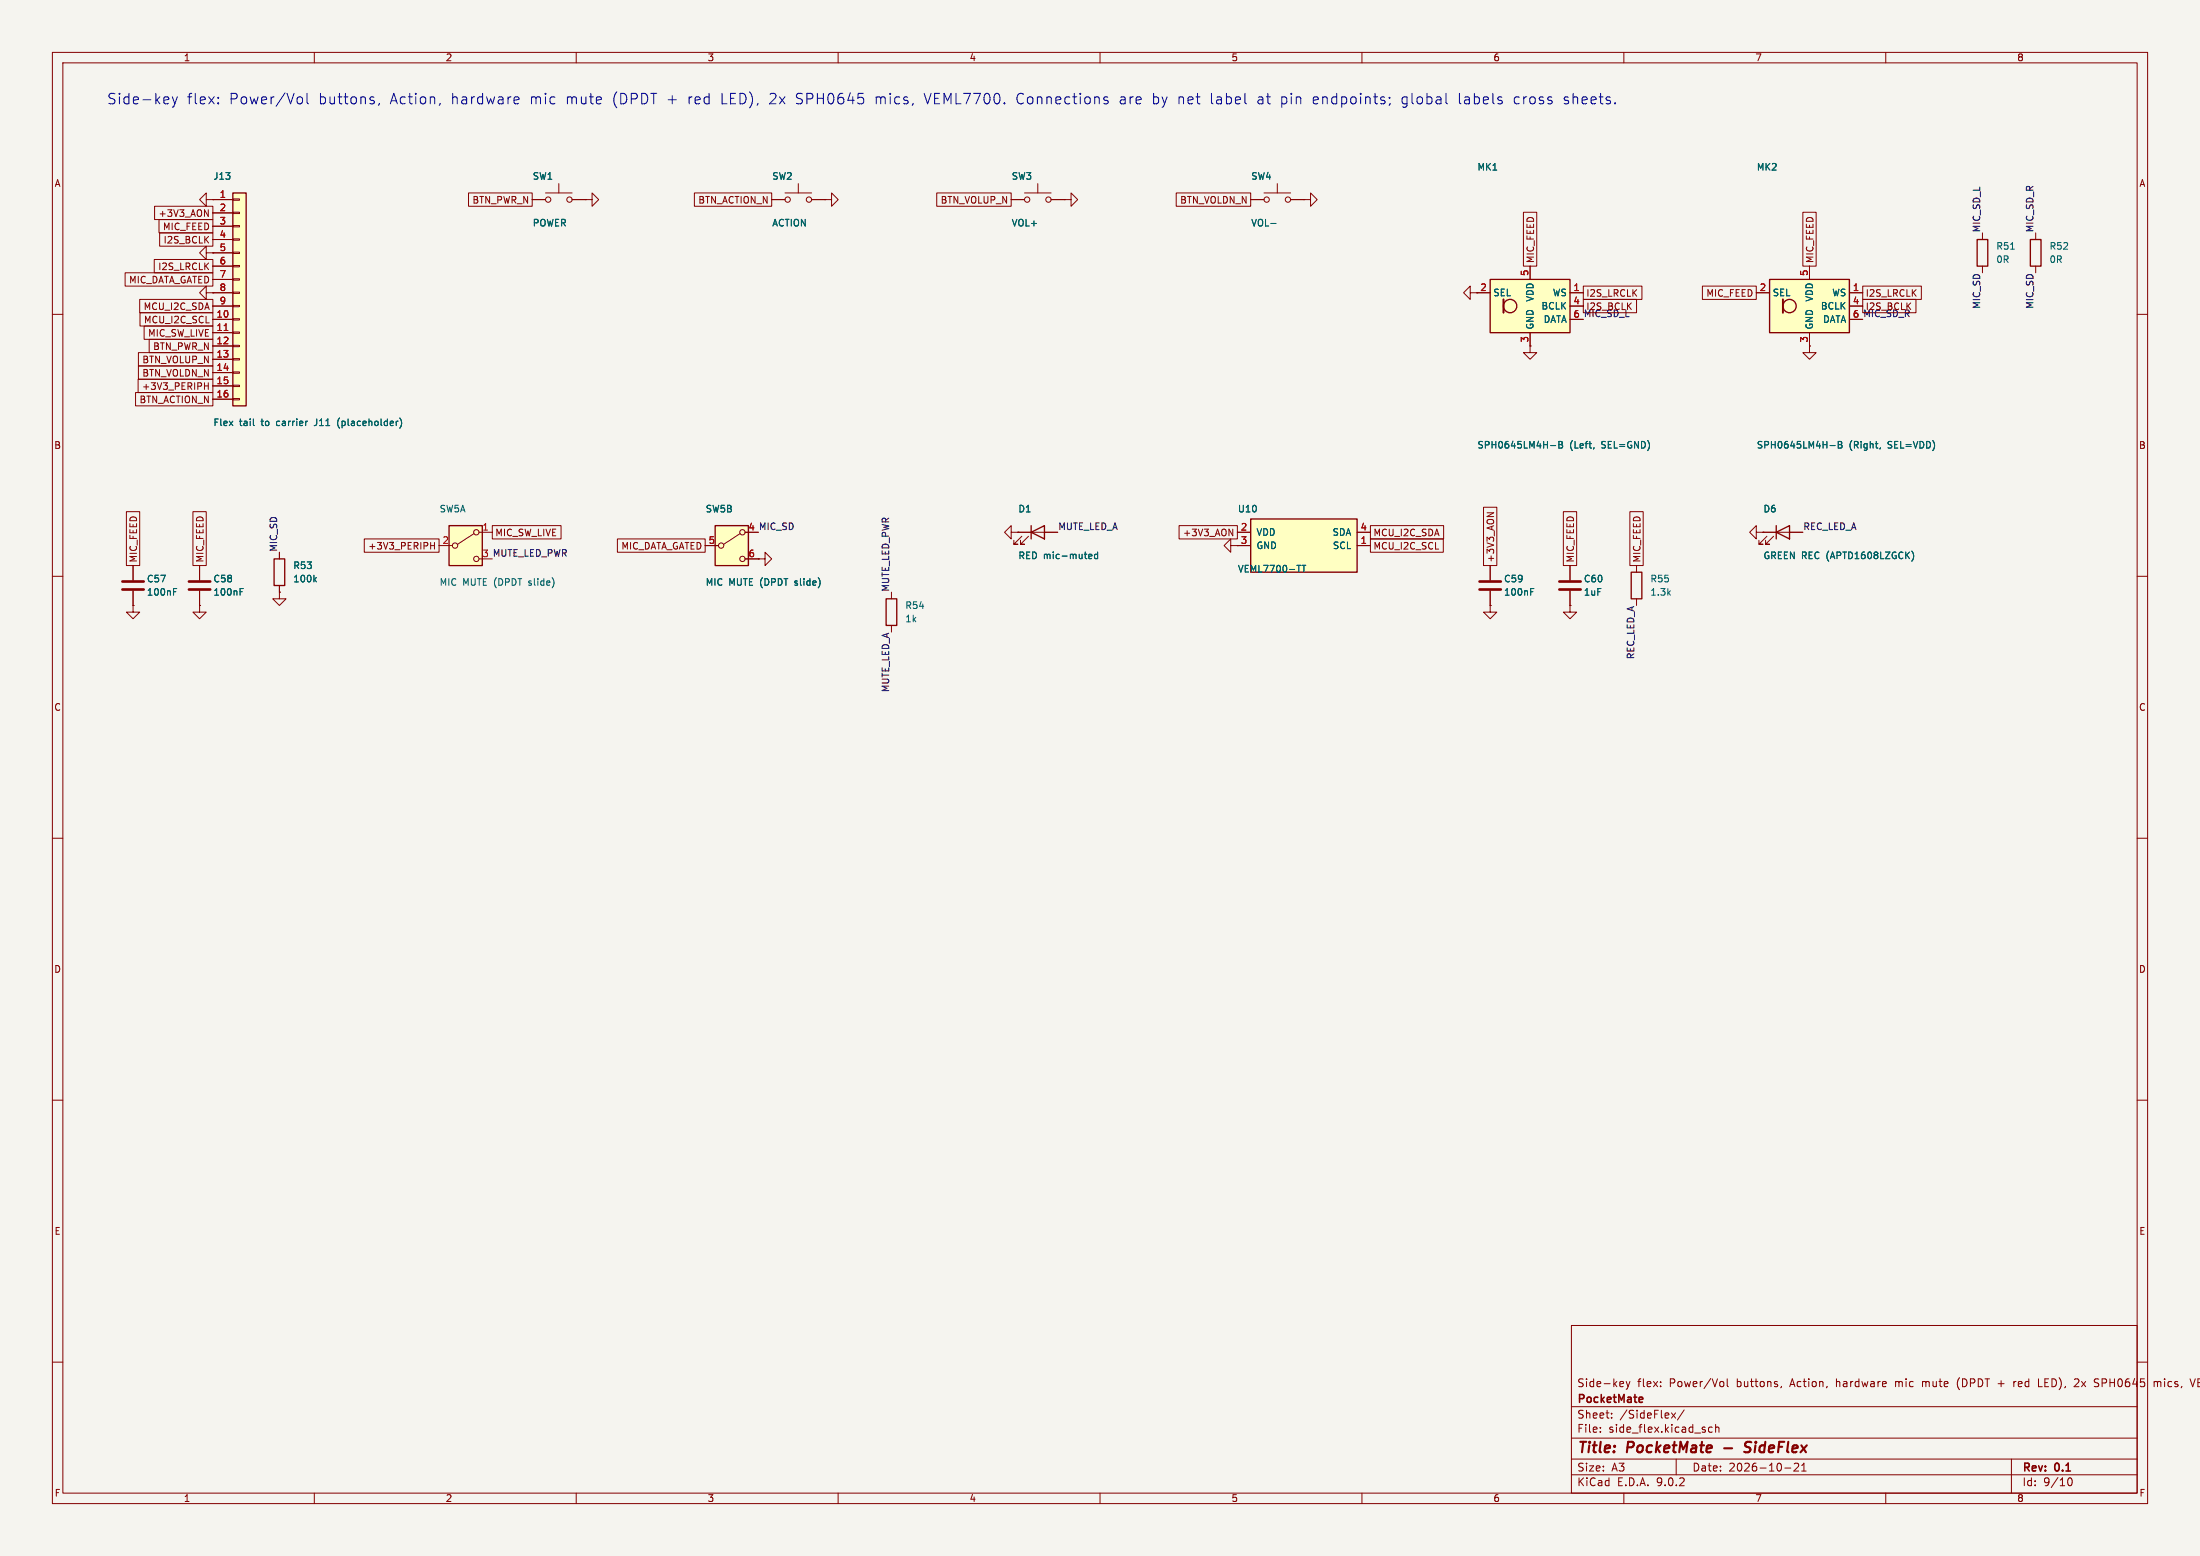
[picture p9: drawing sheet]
<svg xmlns="http://www.w3.org/2000/svg" width="420mm" height="297mm" viewBox="0 0 420 297" stroke-linecap="round" stroke-linejoin="round" font-family="sans-serif">
<path d="M0 0h420v297h-420z" fill="#f5f4ef" stroke="#f5f4ef" stroke-width=".19"/>
<g fill="none" stroke="#840000" stroke-width=".19">
<path d="M10 10h400v277h-400zM12 12h396v273h-396zM60 10v2M110 10v2M160 10v2M210 10v2M260 10v2M310 10v2M360 10v2M101.6 38.1h2.5M104.1 36.8h5.1M106.7 35.1v1.7"/>
<path d="M109.2 38.1h2.6M378.5 44.5v1.2M378.5 50.8v1.3M388.6 44.5v1.2M388.6 50.8v1.3M10 60h2M292.1 66v1.3h1.3l-1.3 1.3-1.3-1.3h1.3M292.1 66h.1M345.4 66v1.3h1.3l-1.3 1.3-1.2-1.3h1.2M345.4 66h.1M408 60h2M10 110h2"/>
<path d="M284.5 115.6v1.2h1.2l-1.2 1.3-1.3-1.3h1.3M284.5 115.6h.1M284.5 108v2.7M284.5 112.8v2.8M299.7 115.6v1.2h1.3l-1.3 1.3-1.3-1.3h1.3M299.7 115.6h.1M299.7 108v2.7M299.7 112.8v2.8M312.4 108v1.2M312.4 114.3v1.3M336.5 101.6h7.7M337.3 102.4l-1.5 1.5h.7h-.7v-.8"/>
<path d="M338.6 102.4l-1.5 1.5h.7h-.7v-.8M408 110h2M10 160h2M408 160h2M10 210h2M408 210h2M300 253h108v32h-108zM10 260h2M300 278.5h108M300 274.5h108M300 268.5h108M305.5 273.2v.2"/>
<path d="M305.5 272.5v.1M307.7 270.5v.2M307.7 269.8v.1M309.7 263.7l.2 .3-.7 .2M309.9 264.6l-.2 .1M310.4 263.7l.4 1M310.8 264.7l-.4 .5M311.2 263.7l-.4 1M317 264.5v.2M317 263.8v.1M319.1 269.7l.8 1M319.9 269.7l-.8 1"/>
<path d="M320 278.5v3M321.5 269.1l-1.3 1.9M326.9 272.5l-.5-.1-.2 .3 .1 .6h.6M327.5 272.5l.2-.1 .4 .1 .1 .9M327.5 271.9v1.5M328.8 263.7l.3 .3v.4l-.3 .3M329.7 263.2v1.3l.2 .2M340.1 264.6l-.2 .3M342.5 279.4l.6-.1 .2 .1 .1 .3-1 1.1h1M343.9 279.7l.5-.4v1.5M367 263.7v1M367.1 263.8h-.1"/>
<path d="M373.9 263.3l-.2 .7 .2 1M381.4 264.1h1.2M384 278.5v6.5M384.4 263.7v1M384.9 263.7l-.3 .1-.2 .2M389.2 264.7h.7M396.2 263.2h.4l.3 .3M396.9 263.6l-1 1.1h1M400.1 263.2l.6 .1M400.4 264l.3 .3-.1 .2-.2 .2M408 260h2M411.2 263.8l.5-.1 .2 .2"/>
<path d="M411.2 263.7v1M411.9 263.9v.8M412.4 263.8l-.3-.1-.2 .2M418.1 263.2l.5 1.5 .5-1.5M419.6 263.9h.4M420 263.2h-.4v1.5h.4M60 285v2M110 285v2M160 285v2M210 285v2M260 285v2M300 281.5h108"/>
<path d="M310 285v2M340.7 280.2h1.2M343.9 280.8h.9M360 285v2M394.7 282.7l.2-.5 .2-.1a.8 .8 0 0 1 .5 .7 .8 .8 0 0 1-.5 .8l-.2-.2-.2-.4"/>
<circle cx="104.6" cy="38.1" r=".51"/>
<circle cx="108.7" cy="38.1" r=".51"/>
</g>
<path d="M329.1 276.4h1.6M334 277a.85 .85 0 0 1-1 .1M334.1 275.2l-.7 .1a.46 .46 0 0 0-.3 .5 .46 .46 0 0 0 .4 .4l.5 .1" fill="none" stroke="#840000" stroke-width=".4"/>
<path d="M313.1 266.7l.4 .1 .1 .2-.7 .2M313.5 267.6l-.4 .1" fill="none" stroke="#840000" stroke-width=".3"/>
<path d="M282.4 111h4.1M282.4 112.5h4.1M297.7 111h4.1M297.7 112.5h4.1" fill="none" stroke="#840000" stroke-width=".51"/>
<path d="M383.8 47.6h.8M292.2 112.9h.4M292.2 112.3h.6M365 105.2a1.46 1.46 0 0 1 0 1.9" fill="none" stroke="#006464" stroke-width=".19"/>
<path d="M377.4 45.7h2.1v5.1h-2.1zM387.6 45.7h2v5.1h-2zM311.4 109.2h2v5.1h-2zM339.1 101.6l2.5-1.3v2.6zM339.1 100.3v2.6" fill="none" stroke="#840000" stroke-width=".25"/>
<path d="M337.8 53.3h15.3v10.2h-15.3z" fill="#ffffc2"/>
<g fill="none" stroke="#840000" stroke-width=".25">
<path d="M337.8 53.3h15.3v10.2h-15.3zM169.2 114.3h2v5.1h-2z"/>
<circle cx="341.6" cy="58.4" r="1.27"/>
</g>
<path d="M340.4 57.2v2.5" fill="none" stroke="#840000" stroke-width=".38"/>
<path d="M335.3 55.9h2.5M345.4 50.8v2.5M353.1 55.9h2.5M353.1 58.4h2.5M345.4 63.5v2.5M353.1 61h2.5M144.8 106.7h1.2v-1.3l1.3 1.3-1.3 1.3v-1.3M144.8 106.7h.1M170.2 113v1.3M170.2 119.4v1.3" fill="none" stroke="#840000" stroke-width=".19"/>
<path d="M349.4 85h.9M350.9 84.3h.5l.2 .2-.2 .4 .2 .1 .1 .3-.3 .2h-.5zM350.9 84.9h.5M359 85.5l-.1 .2" fill="none" stroke="#006464" stroke-width=".19"/>
<path d="M136.5 100.3h6.4v7.7h-6.4z" fill="#ffffc2"/>
<g fill="none" stroke="#840000" stroke-width=".19">
<path d="M39.4 38.1v-1.3l-1.3 1.3 1.3 1.3v-1.3h1.2M40.6 38.1h.1M134.6 104.1h2.6M141.3 101.9l-3.1 2M142.2 106.7h2.6M335.3 101.6v-1.3l-1.3 1.3 1.3 1.3v-1.3h1.2M336.5 101.6h.1"/>
<circle cx="137.7" cy="104.1" r=".51"/>
<circle cx="141.7" cy="106.7" r=".51"/>
<circle cx="141.7" cy="101.6" r=".51"/>
</g>
<path d="M136.5 100.3h6.4v7.7h-6.4z" fill="none" stroke="#840000" stroke-width=".25"/>
<path d="M44.4 36.8h2.6v40.7h-2.6z" fill="#ffffc2"/>
<path d="M44.4 36.8h2.6v40.7h-2.6zM196.8 101.6l2.6-1.3v2.6zM196.8 100.3v2.6" fill="none" stroke="#840000" stroke-width=".25"/>
<g fill="none" stroke="#840000" stroke-width=".19">
<path d="M40.6 38.1h3.8M44.4 38h1.3v.2h-1.3zM203.2 38.1h1.3v-1.3l1.2 1.3-1.2 1.3v-1.3M203.2 38.1h.1M40.6 40.6h3.8M40.6 43.2h3.8M40.6 45.7h3.8M40.6 48.3h3.8M40.6 50.8h3.8M40.6 53.3h3.8M40.6 55.9h3.8M40.6 58.4h3.8"/>
<path d="M44.4 40.5h1.3v.3h-1.3zM44.4 43.1h1.3v.2h-1.3zM44.4 45.6h1.3v.2h-1.3zM44.4 48.1h1.3v.3h-1.3zM44.4 50.7h1.3v.2h-1.3zM44.4 53.2h1.3v.3h-1.3zM44.4 55.8h1.3v.2h-1.3zM44.4 58.3h1.3v.2h-1.3zM40.6 61h3.8M40.6 63.5h3.8M40.6 66h3.8M40.6 68.6h3.8"/>
<path d="M40.6 71.1h3.8M40.6 73.7h3.8M40.6 76.2h3.8M44.4 60.8h1.3v.3h-1.3zM44.4 63.4h1.3v.2h-1.3zM44.4 65.9h1.3v.3h-1.3zM44.4 68.5h1.3v.2h-1.3zM44.4 71h1.3v.2h-1.3zM44.4 73.5h1.3v.3h-1.3zM44.4 76.1h1.3v.2h-1.3zM25.4 108v2.7M25.4 112.8v2.8"/>
<path d="M193 101.6v-1.3l-1.2 1.3 1.2 1.3v-1.3h1.3M194.3 101.6h.1M194.3 101.6h7.6M195.1 102.4l-1.6 1.5h.8h-.8v-.8M196.3 102.4l-1.5 1.5h.8h-.8v-.8M234.9 104.1v-1.2l-1.2 1.2 1.2 1.3v-1.3h1.3M236.2 104.1h.1"/>
</g>
<path d="M42.8 63.1h.7" fill="none" stroke="#a90000" stroke-width=".19"/>
<path d="M76.3 79.8a1.46 1.46 0 0 1 0 1.9M48.4 81.2h.2M58.6 80.4h.1M64.6 80.2l-.1 .4 .1 .8M75.9 80.4h.1M33.1 112.9h.5M33.1 112.3h.6M207.9 106.6h.5M207.9 105.9l.4-.1 .2 .3-.7 .1M209.5 105.9l-.3-.1-.3 .2 .2 .6h.4M209.5 105.4v1.2" fill="none" stroke="#006464" stroke-width=".19"/>
<path d="M23.4 111h4M23.4 112.5h4" fill="none" stroke="#840000" stroke-width=".51"/>
<path d="M238.8 99.1h20.3v10.1h-20.3z" fill="#ffffc2"/>
<path d="M238.8 99.1h20.3v10.1h-20.3z" fill="none" stroke="#840000" stroke-width=".25"/>
<g fill="none" stroke="#840000" stroke-width=".19">
<path d="M111.8 38.1h1.2v-1.3l1.3 1.3-1.3 1.3v-1.3M111.8 38.1h.1M147.3 38.1h2.6M149.9 36.8h5M152.4 35.1v1.7M154.9 38.1h2.6M157.5 38.1h1.2v-1.3l1.3 1.3-1.3 1.3v-1.3M157.5 38.1h.1M193 38.1h2.6M195.6 36.8h5.1M198.1 35.1v1.7M200.7 38.1h2.5"/>
<path d="M238.8 38.1h2.5M241.3 36.8h5.1M243.8 35.1v1.7M246.4 38.1h2.5M248.9 38.1h1.3v-1.3l1.3 1.3-1.3 1.3v-1.3M248.9 38.1h.1M280.7 55.9v-1.3l-1.3 1.3 1.3 1.3v-1.3h1.2M236.2 101.6h2.6M236.2 104.1h2.6M259.1 101.6h2.5M259.1 104.1h2.5"/>
<circle cx="150.4" cy="38.1" r=".51"/>
<circle cx="154.4" cy="38.1" r=".51"/>
<circle cx="196.1" cy="38.1" r=".51"/>
<circle cx="200.2" cy="38.1" r=".51"/>
<circle cx="241.8" cy="38.1" r=".51"/>
<circle cx="245.9" cy="38.1" r=".51"/>
</g>
<path d="M242.6 42.7h1M248.5 107.9h.8M248.9 107.9v1.3" fill="none" stroke="#006464" stroke-width=".19"/>
<path d="M284.5 53.3h15.2v10.2h-15.2z" fill="#ffffc2"/>
<g fill="none" stroke="#840000" stroke-width=".25">
<path d="M284.5 53.3h15.2v10.2h-15.2zM52.3 106.7h2.1v5.1h-2.1z"/>
<circle cx="288.3" cy="58.4" r="1.27"/>
</g>
<path d="M287 57.2v2.5" fill="none" stroke="#840000" stroke-width=".38"/>
<path d="M39.4 55.9v-1.3l-1.3 1.3 1.3 1.3v-1.3h1.2M40.6 55.9h.1M281.9 55.9h2.6M292.1 50.8v2.5M299.7 55.9h2.6M299.7 58.4h2.6M292.1 63.5v2.5M299.7 61h2.6M53.3 113v1.3h1.3l-1.3 1.3-1.2-1.3h1.2M53.3 113h.1M53.3 105.4v1.3M53.3 111.8v1.2" fill="none" stroke="#840000" stroke-width=".19"/>
<path d="M296 85h1M297.6 84.3h.4l.3 .2-.3 .4 .3 .1v.3l-.2 .2h-.5zM297.6 84.9h.4M304.3 85.5l-.1 .2M60 110.6l.4 .5M60.4 110.2l-.5 .5" fill="none" stroke="#006464" stroke-width=".19"/>
<path d="M85.7 100.3h6.4v7.7h-6.4z" fill="#ffffc2"/>
<g fill="none" stroke="#840000" stroke-width=".19">
<path d="M29.5 39.4h11.1v2.5h-11.1zM40.6 38.1h.1M40.6 38.1h3.8M89.4 36.8h12.2v2.6h-12.2zM101.6 38.1h2.5M109.2 38.1h2.6M111.8 38.1h.1M132.6 36.8h14.7v2.6h-14.7zM147.3 38.1h2.6M154.9 38.1h2.6M157.5 38.1h.1M178.8 36.8h14.2v2.6h-14.2z"/>
<path d="M193 38.1h2.6M200.7 38.1h2.5M203.2 38.1h.1M224.5 36.8h14.3v2.6h-14.3zM238.8 38.1h2.5M246.4 38.1h2.5M248.9 38.1h.1M23.9 52.1h16.7v2.5h-16.7zM26.7 57.1h13.9v2.6h-13.9zM26.7 59.7h13.9v2.5h-13.9zM29.4 49.5h11.2v2.6h-11.2zM30.4 41.9h10.2v2.6h-10.2z"/>
<path d="M30.5 44.4h10.1v2.6h-10.1zM39 40l.8 1.3v-1.3M39.4 48.3v-1.3l-1.3 1.3 1.3 1.2v-1.2h1.2M40.6 48.3h.1M40.6 55.9h.1M40.6 55.9h3.8M40.6 58.4h3.8M40.6 40.6h3.8M40.6 43.2h3.8M40.6 45.7h3.8M40.6 48.3h3.8M40.6 50.8h3.8"/>
<path d="M40.6 53.3h3.8M281.9 55.9h2.6M290.8 40.5h2.6v10.3h-2.6zM292.1 50.8v2.5M299.7 55.9h2.6M299.7 58.4h2.6M302.3 57.1h10.1v2.6h-10.1zM302.3 54.6h11.2v2.6h-11.2zM325 54.6h10.3v2.6h-10.3zM335.3 55.9h2.5M344.2 40.5h2.5v10.3h-2.5zM345.4 50.8v2.5"/>
<path d="M353.1 55.9h2.5M353.1 58.4h2.5M355.6 54.6h11.2v2.6h-11.2zM355.6 57.1h10.2v2.6h-10.2zM25.9 74.9h14.7v2.6h-14.7zM26.4 72.4h14.2v2.5h-14.2zM26.4 69.8h14.2v2.6h-14.2zM26.4 67.3h14.2v2.6h-14.2zM27.5 62.2h13.1v2.6h-13.1zM28.5 64.8h12.1v2.5h-12.1zM39 73.7h.8M39.8 73.1v1.2"/>
<path d="M40.6 73.7h3.8M40.6 61h3.8M40.6 63.5h3.8M40.6 66h3.8M40.6 68.6h3.8M40.6 71.1h3.8M40.6 76.2h3.8M292.1 66h.1M292.1 63.5v2.5M299.7 61h2.6M345.4 66h.1M345.4 63.5v2.5"/>
<path d="M353.1 61h2.5M24.1 97.7h2.6v10.3h-2.6zM36.8 97.7h2.6v10.3h-2.6zM283.2 96.8h2.6v11.2h-2.6zM283.9 97.9h1.3l-1.3 .7M298.4 97.7h2.6v10.3h-2.6zM311.1 97.7h2.6v10.3h-2.6zM25.4 115.6v1.2h1.3l-1.3 1.3-1.3-1.3h1.3M25.4 115.6h.1M25.4 108v2.7M25.4 112.8v2.8M38.1 115.6v1.2h1.3l-1.3 1.3-1.3-1.3h1.3"/>
<path d="M38.1 115.6h.1M38.1 108v2.7M38.1 112.8v2.8M53.3 113h.1M53.3 105.4v1.3M53.3 111.8v1.2M69.5 102.9h14.3v2.5h-14.3zM82.2 104.1h.7M82.9 103.5v1.3M83.8 104.1h2.6M90.5 101.9l-3.1 2M91.4 101.6h2.6"/>
<path d="M91.4 106.7h2.6M94 100.3h13.1v2.6h-13.1zM117.9 102.9h16.7v2.5h-16.7zM134.6 104.1h2.6M142.2 106.7h2.6M144.8 106.7h.1M194.3 101.6h.1M194.3 101.6h2.5M199.4 101.6h2.5M225.1 100.3h11.1v2.6h-11.1zM234.6 101l.7 1.3v-1.3M236.2 104.1h.1"/>
<path d="M236.2 104.1h2.6M236.2 101.6h2.6M259.1 104.1h2.5M259.1 101.6h2.5M261.6 100.3h14v2.6h-14zM261.6 102.9h13.9v2.5h-13.9zM284.5 115.6h.1M284.5 108v2.7M284.5 112.8v2.8M299.7 115.6h.1M299.7 108v2.7M299.7 112.8v2.8"/>
<path d="M336.5 101.6h.1M336.5 101.6h2.6M341.6 101.6h2.6"/>
<circle cx="86.9" cy="104.1" r=".51"/>
<circle cx="90.9" cy="106.7" r=".51"/>
<circle cx="90.9" cy="101.6" r=".51"/>
</g>
<path d="M85.7 100.3h6.4v7.7h-6.4z" fill="none" stroke="#840000" stroke-width=".25"/>
<path d="M36.1 111h4M36.1 112.5h4" fill="none" stroke="#840000" stroke-width=".51"/>
<g fill="none" stroke="#006464" stroke-width=".19">
<path d="M242.6 42.7h1M76.3 79.8a1.46 1.46 0 0 1 0 1.9M48.4 81.2h.2M58.6 80.4h.1M64.6 80.2l-.1 .4 .1 .8M75.9 80.4h.1M296 85h1M297.6 84.3h.4l.3 .2-.3 .4 .3 .1v.3l-.2 .2h-.5zM297.6 84.9h.4M304.3 85.5l-.1 .2M349.4 85h.9M350.9 84.3h.5l.2 .2-.2 .4 .2 .1 .1 .3-.3 .2h-.5z"/>
<path d="M350.9 84.9h.5M359 85.5l-.1 .2M33.1 112.9h.5M33.1 112.3h.6M45.8 112.9h.5M45.8 112.3h.6M60 110.6l.4 .5M60.4 110.2l-.5 .5M207.9 106.6h.5M207.9 105.9l.4-.1 .2 .3-.7 .1M209.5 105.9l-.3-.1-.3 .2 .2 .6h.4M209.5 105.4v1.2"/>
<path d="M248.5 107.9h.8M248.9 107.9v1.3M292.2 112.9h.4M292.2 112.3h.6M365 105.2a1.46 1.46 0 0 1 0 1.9"/>
</g>
<g fill="none" stroke="#0000c2" stroke-width=".19">
<path d="M31.9 18.5l.2 .1 .1 .4-.9 .2M32.1 19.7l-.2 .1M32.9 18.5l.5 1.3M33.4 19.8l-.2 .5-.3 .2M33.8 18.5l-.4 1.3M41.7 19.6v.2M41.7 18.6v.2M57.1 18.5a.54 .54 0 0 1 .7 .4v.5a.54 .54 0 0 1-.7 .4M58.6 17.8v1.7l.3 .3M71.4 19.2v.5M72.4 19.7l-.2 .4M84 19.7l-.2 .4"/>
<path d="M98.4 18.5l.6 .1 .1 .4-1 .2M99 19.7l-.6 .1M210.8 18.6h.7M210.8 19.1l.5 .1 .3 .2-.1 .3-.6 .1M265.3 18.6v.2M265.4 19.7l-.2 .4M267.8 18.7v.9M278.6 17.8l.1 1.9M289.3 18.6l-.2 .3v.5l.2 .3M298.6 19.7l.2 .1M298.9 18.5l-.3 .3 .3 .4"/>
</g>
<path d="M42.8 63.1h.7" fill="none" stroke="#a90000" stroke-width=".19"/>
<g font-size="2.8" fill="#0000c2">
<text x="20.3" y="20.1">Side-key</text>
<text x="35.6" y="20.1">flex:</text>
<text x="43.7" y="20.1">Power/Vol</text>
<text x="60.8" y="20.1">buttons,</text>
<text x="74.5" y="20.1">Action,</text>
<text x="86.1" y="20.1">hardware</text>
<text x="101.2" y="20.1">mic</text>
<text x="108.1" y="20.1">mute</text>
<text x="117.1" y="20.1">(DPDT +</text>
<text x="131.6" y="20.1">red</text>
<text x="137.9" y="20.1">LED),</text>
<text x="147.2" y="20.1">2x</text>
<text x="152.3" y="20.1">SPH0645</text>
<text x="167.5" y="20.1">mics,</text>
<text x="177" y="20.1">VEML7700.</text>
<text x="194.6" y="20.1">Connections</text>
<text x="214.3" y="20.1">are</text>
<text x="220.7" y="20.1">by</text>
<text x="225.6" y="20.1">net</text>
<text x="231.8" y="20.1">label</text>
<text x="240.9" y="20.1">at</text>
<text x="245.4" y="20.1">pin</text>
<text x="251.5" y="20.1">endpoints;</text>
<text x="268.5" y="20.1">global</text>
<text x="279.5" y="20.1">labels</text>
<text x="290.1" y="20.1">cross</text>
<text x="299.7" y="20.1">sheets.</text>
</g>
<g font-size="2.8" fill="#840000">
<text x="301" y="277.9">Title:</text>
<text x="310.6" y="277.9">PocketMate</text>
<text x="334.7" y="277.9">SideFlex</text>
</g>
<g font-size="2.1" fill="#840000">
<text x="301" y="268.2">PocketMate</text>
<text x="301" y="265">Side-key</text>
<text x="312.6" y="265">flex:</text>
<text x="318.7" y="265">Power/Vol</text>
<text x="331.7" y="265">buttons,</text>
<text x="342" y="265">Action,</text>
<text x="350.9" y="265">hardware</text>
<text x="362.4" y="265">mic</text>
<text x="367.7" y="265">mute</text>
<text x="374.5" y="265">(DPDT</text>
<text x="382.4" y="265">+</text>
<text x="385.6" y="265">red</text>
<text x="390.4" y="265">LED),</text>
<text x="397.5" y="265">2x</text>
<text x="401.5" y="265">SPH0645</text>
<text x="413" y="265">mics,</text>
<text x="301" y="273.7">File:</text>
<text x="301" y="271">Sheet:</text>
<text x="307.1" y="273.7">side_flex.kicad_sch</text>
<text x="309.2" y="271">/SideFlex/</text>
<text x="301" y="281.1">Size:</text>
<text x="307.6" y="281.1">A3</text>
<text x="323" y="281.1">Date:</text>
<text x="330" y="281.1">2026-10-21</text>
<text x="386" y="281.3">Rev:</text>
<text x="392.4" y="281.3">0.1</text>
<text x="301" y="283.9">KiCad</text>
<text x="308.7" y="283.9">E.D.A.</text>
<text x="316.3" y="283.9">9.0.2</text>
<text x="386" y="283.9">Id:</text>
<text x="390.1" y="283.9">9/10</text>
</g>
<g font-size="1.8" fill="#840000">
<text x="35" y="11.9">1</text>
<text x="85" y="11.9">2</text>
<text x="135" y="11.9">3</text>
<text x="185" y="11.9">4</text>
<text x="235" y="11.9">5</text>
<text x="285" y="11.9">6</text>
<text x="335" y="11.9">7</text>
<text x="385" y="11.9">8</text>
<text x="10.3" y="35.9">A</text>
<text x="408.3" y="35.9">A</text>
<text x="30.2" y="41.6">+3V3_AON</text>
<text x="90.1" y="39.1">BTN_PWR_N</text>
<text x="133.2" y="39.1">BTN_ACTION_N</text>
<text x="179.5" y="39.1">BTN_VOLUP_N</text>
<text x="225.2" y="39.1">BTN_VOLDN_N</text>
<text x="31" y="44.1">MIC_FEED</text>
<text x="31.1" y="46.7">I2S_BCLK</text>
<text x="30.1" y="51.8">I2S_LRCLK</text>
<text x="293.1" y="50.3" transform="rotate(-90 293.1 50.3)">MIC_FEED</text>
<text x="346.4" y="50.3" transform="rotate(-90 346.4 50.3)">MIC_FEED</text>
<text x="24.5" y="54.3">MIC_DATA_GATED</text>
<text x="27.3" y="59.4">MCU_I2C_SDA</text>
<text x="282.5" y="55.6">2</text>
<text x="302.7" y="56.8">I2S_LRCLK</text>
<text x="325.7" y="56.8">MIC_FEED</text>
<text x="356.1" y="56.8">I2S_LRCLK</text>
<text x="27.4" y="61.9">MCU_I2C_SCL</text>
<text x="28.2" y="64.5">MIC_SW_LIVE</text>
<text x="27.1" y="69.5">BTN_VOLUP_N</text>
<text x="29.1" y="67">BTN_PWR_N</text>
<text x="26.5" y="77.2">BTN_ACTION_N</text>
<text x="27" y="74.6">+3V3_PERIPH</text>
<text x="27.1" y="72.1">BTN_VOLDN_N</text>
<text x="10.3" y="85.9">B</text>
<text x="408.2" y="85.9">B</text>
<text x="142.8" y="101.3">4 MIC_SD</text>
<text x="26.4" y="107.5" transform="rotate(-90 26.4 107.5)">MIC_FEED</text>
<text x="39.1" y="107.5" transform="rotate(-90 39.1 107.5)">MIC_FEED</text>
<text x="70.2" y="105.1">+3V3_PERIPH</text>
<text x="94.5" y="102.6">MIC_SW_LIVE</text>
<text x="118.5" y="105.1">MIC_DATA_GATED</text>
<text x="225.7" y="102.6">+3V3_AON</text>
<text x="262.1" y="102.6">MCU_I2C_SDA</text>
<text x="262.1" y="105.1">MCU_I2C_SCL</text>
<text x="285.4" y="107.5" transform="rotate(-90 285.4 107.5)">+3V3_AON</text>
<text x="300.7" y="107.5" transform="rotate(-90 300.7 107.5)">MIC_FEED</text>
<text x="313.4" y="107.5" transform="rotate(-90 313.4 107.5)">MIC_FEED</text>
<text x="10.3" y="135.9">C</text>
<text x="408.2" y="135.9">C</text>
<text x="10.3" y="185.9">D</text>
<text x="408.2" y="185.9">D</text>
<text x="10.3" y="235.9">E</text>
<text x="408.3" y="235.9">E</text>
<text x="10.3" y="285.9">F</text>
<text x="35" y="286.9">1</text>
<text x="85" y="286.9">2</text>
<text x="135" y="286.9">3</text>
<text x="185" y="286.9">4</text>
<text x="235" y="286.9">5</text>
<text x="285" y="286.9">6</text>
<text x="335" y="286.9">7</text>
<text x="385" y="286.9">8</text>
<text x="408.3" y="285.9">F</text>
</g>
<g font-size="1.8" fill="#006464">
<text x="40.6" y="34.5">J13</text>
<text x="101.6" y="34.5">SW1</text>
<text x="147.3" y="34.5">SW2</text>
<text x="193" y="34.5">SW3</text>
<text x="238.8" y="34.5">SW4</text>
<text x="281.9" y="32.8">MK1</text>
<text x="335.3" y="32.8">MK2</text>
<text x="101.6" y="43.4">POWER</text>
<text x="147.3" y="43.4">ACTION</text>
<text x="193" y="43.4">VOL+</text>
<text x="238.8" y="43.4">VOL-</text>
<text x="381" y="47.9">R51</text>
<text x="391.2" y="47.9">R52</text>
<text x="381" y="50.4">0R</text>
<text x="391.2" y="50.4">0R</text>
<text x="285" y="56.7">SEL</text>
<text x="293" y="57.7" transform="rotate(-90 293 57.7)">VDD</text>
<text x="294.2" y="59.3">BCLK</text>
<text x="296.3" y="56.7">WS</text>
<text x="338.3" y="56.7">SEL</text>
<text x="346.3" y="57.7" transform="rotate(-90 346.3 57.7)">VDD</text>
<text x="347.5" y="59.3">BCLK</text>
<text x="349.7" y="56.7">WS</text>
<text x="293" y="63" transform="rotate(-90 293 63)">GND</text>
<text x="294.6" y="61.8">DATA</text>
<text x="346.3" y="63" transform="rotate(-90 346.3 63)">GND</text>
<text x="347.9" y="61.8">DATA</text>
<text x="40.6" y="81.5">Flex</text>
<text x="45.7" y="81.5">tail</text>
<text x="50" y="81.5">to</text>
<text x="53.1" y="81.5">carrier</text>
<text x="60.5" y="81.5">J11</text>
<text x="65.1" y="81.5">(placeholder)</text>
<text x="281.9" y="85.8">SPH0645LM4H-B</text>
<text x="299.6" y="85.8">(Left,</text>
<text x="305.8" y="85.8">SEL=GND)</text>
<text x="335.3" y="85.8">SPH0645LM4H-B</text>
<text x="353" y="85.8">(Right,</text>
<text x="360.5" y="85.8">SEL=VDD)</text>
<text x="83.8" y="98">SW5A</text>
<text x="134.6" y="98">SW5B</text>
<text x="194.3" y="98">D1</text>
<text x="236.2" y="98">U10</text>
<text x="336.6" y="98">D6</text>
<text x="194.3" y="106.9">RED mic-muted</text>
<text x="239.8" y="102.5">VDD</text>
<text x="239.8" y="105">GND</text>
<text x="254.3" y="102.5">SDA</text>
<text x="254.4" y="105">SCL</text>
<text x="336.6" y="106.9">GREEN REC (APTD1608LZGCK)</text>
<text x="27.9" y="113.9">100nF</text>
<text x="27.9" y="111.4">C57</text>
<text x="40.6" y="113.9">100nF</text>
<text x="40.6" y="111.4">C58</text>
<text x="55.9" y="108.8">R53</text>
<text x="55.9" y="111.4">100k</text>
<text x="83.8" y="112">MIC</text>
<text x="88.3" y="112">MUTE (DPDT</text>
<text x="101.2" y="112">slide)</text>
<text x="134.6" y="112">MIC</text>
<text x="139.1" y="112">MUTE (DPDT</text>
<text x="152" y="112">slide)</text>
<text x="236.2" y="109.5">VEML7700-TT</text>
<text x="287" y="113.9">100nF</text>
<text x="287" y="111.4">C59</text>
<text x="302.3" y="113.9">1uF</text>
<text x="302.3" y="111.4">C60</text>
<text x="315" y="113.9">1.3k</text>
<text x="315" y="111.4">R55</text>
<text x="172.7" y="116.4">R54</text>
<text x="172.7" y="119">1k</text>
</g>
<g font-size="1.8" fill="#a90000">
<text x="41.8" y="37.8">1</text>
<text x="41.8" y="40.4">2</text>
<text x="41.8" y="42.9">3</text>
<text x="41.8" y="45.5">4</text>
<text x="41.8" y="48">5</text>
<text x="41.8" y="50.5">6</text>
<text x="41.8" y="53.1">7</text>
<text x="291.8" y="52.8" transform="rotate(-90 291.8 52.8)">5</text>
<text x="345.2" y="52.8" transform="rotate(-90 345.2 52.8)">5</text>
<text x="41.8" y="55.6">8</text>
<text x="41.8" y="58.2">9</text>
<text x="300.3" y="55.6">1</text>
<text x="300.3" y="58.2">4</text>
<text x="335.8" y="55.6">2</text>
<text x="353.6" y="55.6">1</text>
<text x="353.6" y="58.2">4</text>
<text x="41.2" y="60.7">10</text>
<text x="41.2" y="63.2">11</text>
<text x="41.2" y="65.8">12</text>
<text x="291.8" y="65.5" transform="rotate(-90 291.8 65.5)">3</text>
<text x="300.3" y="60.7">6</text>
<text x="345.2" y="65.5" transform="rotate(-90 345.2 65.5)">3</text>
<text x="353.6" y="60.7">6</text>
<text x="41.2" y="68.3">13</text>
<text x="41.2" y="70.9">14</text>
<text x="41.2" y="73.4">15</text>
<text x="41.2" y="75.9">16</text>
<text x="92" y="101.3">1</text>
<text x="142.8" y="101.3">4</text>
<text x="236.8" y="101.3">2</text>
<text x="259.6" y="101.3">4</text>
<text x="84.4" y="103.9">2</text>
<text x="135.2" y="103.9">5</text>
<text x="142.8" y="106.4">6</text>
<text x="236.8" y="103.9">3</text>
<text x="259.6" y="103.9">1</text>
</g>
<g font-size="1.8" fill="#0f0f0f">
<text x="378.1" y="44.4" transform="rotate(-90 378.1 44.4)">MIC_SD_L</text>
<text x="388.3" y="44.4" transform="rotate(-90 388.3 44.4)">MIC_SD_R</text>
<text x="302.7" y="59.4">I2S_BCLK</text>
<text x="356.1" y="59.4">I2S_BCLK</text>
<text x="378.1" y="59" transform="rotate(-90 378.1 59)">MIC_SD</text>
<text x="388.3" y="59" transform="rotate(-90 388.3 59)">MIC_SD</text>
<text x="300.3" y="60.7">6 MIC_SD_L</text>
<text x="353.6" y="60.7">6 MIC_SD_R</text>
<text x="201.9" y="101.3">MUTE_LED_A</text>
<text x="344.2" y="101.3">REC_LED_A</text>
<text x="53" y="105.4" transform="rotate(-90 53 105.4)">MIC_SD</text>
<text x="92" y="106.4">3 MUTE_LED_PWR</text>
<text x="169.8" y="113" transform="rotate(-90 169.8 113)">MUTE_LED_PWR</text>
<text x="312.1" y="125.9" transform="rotate(-90 312.1 125.9)">REC_LED_A</text>
<text x="169.8" y="132.2" transform="rotate(-90 169.8 132.2)">MUTE_LED_A</text>
</g>
</svg>
